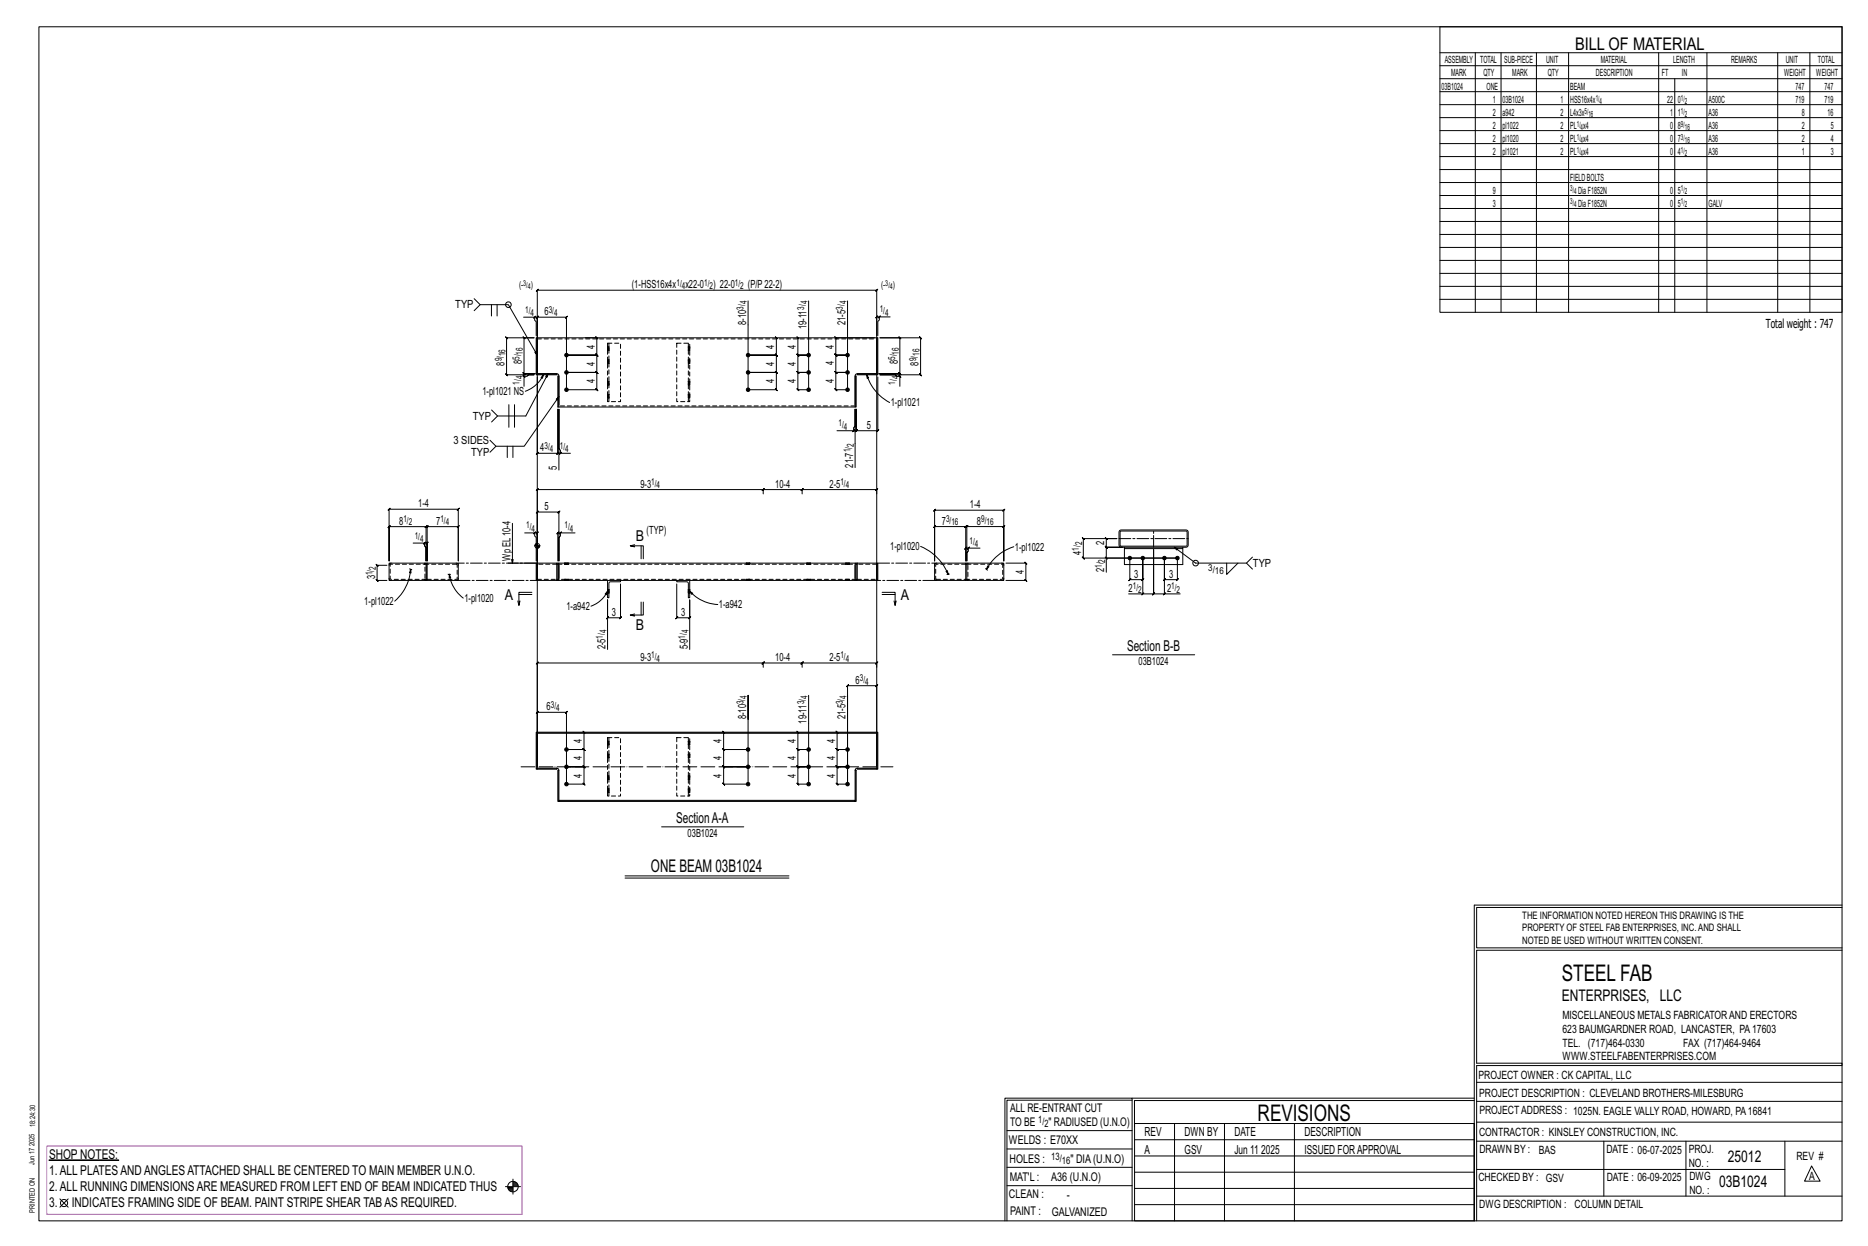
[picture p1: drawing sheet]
<svg xmlns="http://www.w3.org/2000/svg" width="914mm" height="610mm" viewBox="0 0 914 610" stroke-linecap="round" stroke-linejoin="round" font-family="sans-serif">
<g fill="#000" stroke="#000" stroke-width=".49">
<path d="M24 568h34z"/>
<circle cx="277" cy="174" r=".9"/>
<circle cx="366" cy="174" r=".9"/>
<circle cx="396" cy="174" r=".9"/>
<circle cx="415" cy="174" r=".9"/>
<circle cx="277" cy="191" r=".9"/>
<circle cx="277" cy="182" r=".9"/>
<circle cx="366" cy="182" r=".9"/>
<circle cx="366" cy="191" r=".9"/>
<circle cx="396" cy="182" r=".9"/>
<circle cx="396" cy="191" r=".9"/>
<circle cx="415" cy="191" r=".9"/>
<circle cx="415" cy="182" r=".9"/>
<circle cx="553" cy="273" r=".9"/>
<circle cx="559" cy="273" r=".9"/>
<circle cx="570" cy="273" r=".9"/>
<circle cx="576" cy="273" r=".9"/>
<circle cx="277" cy="367" r=".9"/>
<circle cx="277" cy="375" r=".9"/>
<circle cx="366" cy="375" r=".9"/>
<circle cx="366" cy="367" r=".9"/>
<circle cx="396" cy="375" r=".9"/>
<circle cx="396" cy="367" r=".9"/>
<circle cx="415" cy="367" r=".9"/>
<circle cx="415" cy="375" r=".9"/>
<circle cx="277" cy="384" r=".9"/>
<circle cx="366" cy="384" r=".9"/>
<circle cx="396" cy="384" r=".9"/>
<circle cx="415" cy="384" r=".9"/>
</g>
<g fill="none" stroke="#000" stroke-width=".49">
<path d="M19 13h883v584h-883zM705 13h197v140h-197zM705 26h197M705 32h197M705 39h197M722 26v127M735 26v127M752 26v127M768 26v127M812 26v127M820 39v114M836 26v127"/>
<path d="M870 26v127M886 26v127M705 45h197M705 51h197M705 58h197M705 64h197M705 70h197M705 77h197M705 83h197M705 89h197M705 96h197M705 102h197"/>
<path d="M705 108h197M705 115h197M705 121h197M705 127h197M705 134h197M232 146l3 3h14l14 25M235 149l-3 3M241 149v6M243 149v6M256 155h6v2v7M262 155h1v1l1-1h-1v9M262 155l-1 1z"/>
<path d="M366 147v44h14h1l-1-1v1v-9l1 1-1-1h-14h14l1 1-1-1v-8h1l-1-1v1h-14h14h1l-1-1v1v-9l1 1-1-1M396 147v44h-5l-1-1 1 1v-9v1l-1-1h1h5h-5v1l-1-1h1v-8l-1-1 1 1h5h-5l-1-1 1 1v-9v1l-1-1h1M415 147v44h-6h1l-1-1v1v-9l1 1-1-1h6h-6l1 1-1-1v-8h1l-1-1v1h6h-6h1l-1-1v1v-9l1 1-1-1h19M430 155h1l-1 1zM430 155h-1h1l-1 1v-1v9M436 155h-6v2v7M705 140h197M705 146h197M262 165h1v18h-1zM263 166v17h10l1 15M263 165h167v18h-1v-18M287 165h5l1 1-1-1v9v-1l1 1h-1h-15h15v-1l1 1h-1v8l1 1-1-1h-15h15l1 1-1-1v9v-1l1 1h-1h-15v-36h1l-1 1v-1h-14h1l-1 1v-1v27"/>
<path d="M297 171h.1M297 170h.1M297 178h.1M297 176h.1M298 171h.1M298 170h.1M298 178h.1M298 176h.1M337 171h.1M337 170h.1M337 178h.1M337 176h.1"/>
<path d="M338 171h.1M338 170h.1M338 178h.1M338 176h.1M429 166v17h-9h-1v15M249 198v11M252 198v11M256 184l1 1zM257 184v-1l-1-1 1 1h5h-5l-1-1 1 1v-18v1l-1-1h1h4h-13h-1l1 1v-1v18h-1l1 1v-1h13h-2l-1 1h-1v5M263 183h10h-10zM263 184v38l1-1-1 1h10l1-1-1 1v-22v22l1-1-1 1h1M266 183v2h-1z"/>
<path d="M266 183a16 16 0 0 1-9 8M268 183l-11 21h-13l-3-3M274 199v-15h-1v15h146M274 194l-17 24h-14l-3-3M297 188h.1M297 187h.1M297 195h.1M297 193h.1M298 188h.1M298 187h.1M298 195h.1M298 193h.1"/>
<path d="M337 188h.1M337 187h.1M337 195h.1M337 193h.1M338 188h.1M338 187h.1M338 195h.1M338 193h.1M419 184v15zM420 183h9h-9zM424 183l1 2h-1zM424 183a23 23 0 0 0 11 14"/>
<path d="M430 184v27v-1l-1 1h1h-11l1-1-1 1v-11v11l1-1-1 1h-1M440 184l1 1zM440 184v-1h1l-1-1v1h-10h10h1l-1-1v1v-18l1 1-1-1h-9h20h-1l1 1v-1v18h-1l1 1v-1h-20h7l1 1h1v5M243 218l-3 3M244 204l-3 2M248 218v6M251 218v6M410 211h8v-2l1-1v-8v29M418 211h-1l1-1zM274 222l1-1-1 1zM279 222h-5v-2v-20v30M374 240h19h-1l1-1v3"/>
<path d="M374 239l-1 1zM393 240h-1l1-1zM393 240h36l1-1-1 3M251 256v20M374 242v-3l-1 1h1h-111l1-1-1 1v38M548 260l33-1 1 1v7l-1 1h-33v-1zM548 260h33v7h-32zM189 277h-4l-1-1 1 1v7l-1-1 1 1h4M200 278l1 1M201 279v1h-1zM201 279a23 23 0 0 1-8 15M201 279h1"/>
<path d="M202 266h6v1l1 1v6v-16v-1l-1 1h1h-19l1-1-1 1v16v-25v1l1-1h-1h34v1l1-1h-1v25v-16l1-1-1 1h-15l1-1-1 1v16v-8l1-1-1 1h-1M208 266v-1l-1 1zM209 276h.1M209 276v8v-8h-19v8h19M209 276h15v8h-15M249 276h14M257 261h5v1v1v11M262 267h2M262 261h1l1-1-1 1v13v-23l1-1-1 1h11h-1l1-1v1v23v-11v-1v-1h7M262 267h.1M262 266v1M262 260l-1 1z"/>
<path d="M262 276h1v8h-1zM263 266v1M263 276h10v8h-10zM263 266v8M263 267v1M264 267v1M273 276h.1M274 277v6M274 276h145M274 261l1-1-1 1zM274 261h-1l1-1-1 1v13M276 275v1"/>
<path d="M276 276h.1M278 275v1M278 276h.1M311 268l-2-1h6v6M311 267h-2M314 267v6M365 275v1M365 276h.1M367 275v1M367 276h.1M395 275v1M395 276h.1"/>
<path d="M397 275v1M397 276h.1M414 275v1M414 276h.1M416 275v1M416 276h.1M419 277v6M419 276h1M419 276v8M420 276h-1v8M420 276v8h-1M420 276h9v8h-9"/>
<path d="M429 276h1v8h-1zM451 267a25 25 0 0 1 13 14M457 276h16v8h-16zM463 280l1-1v2zM473 276h.1M473 276h18v8h-18zM474 268h1l-1 1zM474 268h-1l-1 1 1-1v6v-16v-1l-1 1h1h-16l1-1-1 1v16v-24l1-1-1 1h34l1-1-1 1v24v-16l1-1-1 1h-18l1-1-1 1v16v-4h1v-2h6M483 278v1M483 279h.1M483 277h1l-1 2zM492 276h10v-1l1 1h-1v8v-1l1 1h-1h-10"/>
<path d="M496 267a23 23 0 0 0-13 12M541 273l1 1zM542 280v-7h34v11l1-1-1 1h-6v-1l-1 1h1v-11v18h8M542 273v-5l-1-1 1 1h7h-7l-1-1 1 1v-4l-1-1 1 1h5h-17v-1l1 1h-1v9l1 1-1-1h46M550 268h29M550 268v8h29v-8M553 273v11l1-1-1 1h6l1-1-1 1v-11v18h-7M575 268l10 8h25l3-3M600 276v5l6-5M610 276l3 2M209 283h.1M219 281h1"/>
<path d="M220 281l1 2h-1zM220 281a18 18 0 0 0 7 12M220 281h1M253 294l1 2M254 291h6M260 290h-6v6l1-2M273 284h1v-8h-1v8M273 283h.1M274 284h145M276 283h.1M276 284h.1M278 283h.1"/>
<path d="M278 284h.1M297 290h.1M297 288h.1M297 289v2h-1zM297 284v8h1v-7h6v-1M297 289a14 14 0 0 1-8 8M298 290h.1M298 288h.1M304 286v16l-1 1 1-1h-7h1l-1 1v-1v-8v24M314 295v6M315 295v6h-6h2M331 284v1h6v7h1v-8"/>
<path d="M331 286v16v1l1-1h-1h7l-1 1 1-1v-8v24M337 290h.1M337 288h.1M338 289l1 1v1zM338 289a20 20 0 0 0 13 7M338 290h.1M338 288h.1M365 283h.1M365 284h.1M367 283h.1M367 284h.1M395 283h.1"/>
<path d="M395 284h.1M397 283h.1M397 284h.1M414 283h.1M414 284h.1M416 283h.1M416 284h.1M419 283h1M432 290h6v6l1-2M432 291h6M438 294v2M464 281h.1"/>
<path d="M465 281h-1M473 284h.1M473 283h.1M559 291h6h-1l1-1v1v-22v22h-1l1-1v1h5M560 290l-1 1zM570 290l-1 1zM311 300l-2 1M373 325l1-1zM374 326v-2l-1 1 1-1h-111h1l-1 1v-1v51M374 324h19l-1 1 1-1v2M392 325l1-1zM393 324h36v1l1-1-1 2"/>
<path d="M545 320h40M262 358h1v18h-1zM263 358h166v1h-166zM286 358h-1l1 1v-1v9l-1-1 1 1h-9h9l-1-1 1 1v8h-1l1 1v-1h-9h9h-1l1 1v-1v9l-1-1 1 1h-9v-36h1l-1 1v-1h-14h1l-1 1v-1v27v-233l1-1-1 1h166l1-1-1 1v233v-40h1l-1 1v-1h-14l-1 1 1-1v49M366 352v-12v44h-12h1l-1-1v1v-9l1 1-1-1h12h-12l1 1-1-1v-8h1l-1-1v1h12h-12h1l-1-1v1v-9l1 1-1-1M396 340v44h-5l-1-1 1 1v-9v1l-1-1h1h5h-5v1l-1-1h1v-8l-1-1 1 1h5h-5l-1-1 1 1v-9v1l-1-1h1M410 358h-1l1 1v-1v9l-1-1 1 1h5h-5l-1-1 1 1v8h-1l1 1v-1h5h-5h-1l1 1v-1v9l-1-1 1 1h5M415 340v44M429 358h1v18h-1zM273 376h-10h10l1 1M273 377h1v15h-1zM297 364h.1"/>
<path d="M297 363h.1M297 371h.1M297 369h.1M297 380h.1M298 364h.1M298 363h.1M298 371h.1M298 369h.1M298 380h.1M337 364h.1M337 363h.1M337 371h.1"/>
<path d="M337 369h.1M337 380h.1M338 364h.1M338 363h.1M338 371h.1M338 369h.1M338 380h.1M420 376h9h-9zM420 376l-1 1v15v-15M274 392h145h-145zM297 381h.1M297 388h.1"/>
<path d="M297 386h.1M298 381h.1M298 388h.1M298 386h.1M337 381h.1M337 388h.1M337 386h.1M338 381h.1M338 388h.1M338 386h.1M324 405h40M306 429h80"/>
<path d="M306 430h80M722 443v154M722 443h180M902 444h-179v20h179M902 465h-179v55h179v1h-179v76M554 538h-61v59M554 537h168M722 538h-167v13M723 539h179M723 530h179M493 553h61M555 550h167v47h-167z"/>
<path d="M555 558h167M575 550v47M599 550v47M634 550v47M723 549h179M723 558h179M785 558v27M825 558v27M874 558v27M251 577v7M251 579h2M251 580h3"/>
<path d="M251 578h2M493 571h61M493 562h61M555 573h167M555 566h167M723 572h151M887 570l4 8h-8zM29 587l4 4M33 587l-4 4M247 581h8M249 581h2M249 582h2"/>
<path d="M250 583h1M492 597v-60h62v60M493 580h61M555 589h167M555 581h167M723 585h179"/>
<circle cx="249" cy="149" r="1.4"/>
<circle cx="263" cy="267" r="1.2"/>
<circle cx="585" cy="276" r="1.4"/>
<circle cx="31" cy="589" r="1.8"/>
<circle cx="251" cy="581" r="2.6"/>
</g>
<path d="M23 561h233v33h-233z" fill="none" stroke="#f0f" stroke-width=".5"/>
<g fill="none" stroke="#000" stroke-width=".49" stroke-dasharray="2 1.4">
<path d="M263 166h166M297 170l1 1zM297 170h1M297 170h.1M297 171h.1M297 171h1M297 177h1zM297 177h1M297 176h1M297 176h.1M297 178h.1M297 178h1"/>
<path d="M297 177l1 1M297 168h7v28h-7zM298 170h-1M298 176h-1M298 170h.1M298 171h.1M298 176h.1M298 177h.1M331 168h7v28h-7zM337 171h1zM337 171h.1M337 171v-1"/>
<path d="M337 177h1zM337 178h.1M337 177h.1M337 168v28M337 171h1M337 178h1M338 170h-1M338 176h-1M338 171h-1M338 171h.1M338 170h.1M338 171l-1-1"/>
<path d="M338 177h-1M338 178h-1M338 178h.1M338 176h.1M338 177l-1-1M297 187h1zM297 187h1M297 187h.1M297 188h.1M297 188h1M297 187l1 1M297 194h1z"/>
<path d="M297 194h1M297 193h1M297 193h.1M297 195h.1M297 194l1 1M297 195h1M298 196v-28M298 187h-1M298 193h-1M298 187h.1M298 187v1M298 193h.1"/>
<path d="M298 194h.1M337 187l1 1zM337 188h.1M337 187h.1M337 194h1zM337 195h.1M337 194h.1M337 188h1M337 195h1M338 187h-1M338 193h-1M338 188h-1"/>
<path d="M338 188h.1M338 187h.1M338 194h-1M338 195h.1M338 193h.1M338 194l-1-1M419 199h-145M191 276h17v8v-1h-17zM192 276l-2 1M209 276h-1M223 276l1 1M223 276h-14"/>
<path d="M273 276h-10M273 276h146M276 276h.1M276 275h.1M277 275l-1 1M277 275l1 1zM277 275v1M277 276h.1M278 275v1M278 275h.1M278 276h.1M365 276h.1"/>
<path d="M365 275h.1M366 275l-1 1M366 275l1 1zM366 275v1M366 276h.1M367 275v1M367 275h.1M367 276h.1M395 276h.1M395 275h.1M395 275v1M396 275v1z"/>
<path d="M396 275l-1 1M396 276h-1M396 275v1M397 275h.1M397 276h.1M414 276h.1M414 275h.1M414 275v1M415 275l-1 1M415 275v1zM415 276h.1M415 275v1"/>
<path d="M416 275h.1M416 276h.1M429 276h-9M457 277l2-1M473 276h-15v7M474 276h17v7h-17v1zM474 276h-1M491 277l-1-1M190 283l2 1M208 283h1M209 283h14v-7M224 283l-1 1"/>
<path d="M263 283h10M276 283h.1M276 283v1M276 284h.1M277 284v-1M277 283v1zM277 284l1-1M277 283h1M278 284v-1M278 284h.1M297 289h1zM297 289h1"/>
<path d="M297 288h.1M297 290h.1M297 290h1M297 289l1 1M298 288h-1M298 288h.1M298 289v1M337 289l1 1zM337 290h.1M337 289h.1M337 290h1M338 288h-1"/>
<path d="M338 290h-1M338 290h.1M338 288h.1M338 289l-1-1M338 289h-1M365 283h.1M365 283v1M365 284h.1M366 284v-1M366 283v1zM366 284l1-1M366 283h1"/>
<path d="M367 284v-1M367 284h.1M395 283h.1M395 283v1M395 284h.1M395 284v-1M395 283l1 1zM396 284v-1M396 283h.1M396 284l1-1M397 284v-1M397 284h.1"/>
<path d="M414 283h.1M414 283v1M414 284h.1M414 284v-1M415 283v1zM415 284v-1M415 283h.1M415 284l1-1M416 284v-1M416 284h.1M419 283h-146M420 283h9"/>
<path d="M458 283h15M459 284l-2-1M473 283h1M490 284l1-1M297 363l1 1zM297 363h1M297 363h.1M297 364h.1M297 364h1M297 370h1zM297 370h1M297 369h1"/>
<path d="M297 369h.1M297 371h.1M297 370l1 1M297 380h1M297 380h.1M297 361h7v28h-7zM297 371h1M298 363h-1M298 369h-1M298 380h-1M298 363h.1M298 364h.1"/>
<path d="M298 369h.1M298 370h.1M298 380h.1M331 361h7v28h-7zM337 364h1zM337 364h.1M337 364v-1M337 370h1zM337 371h.1M337 370h.1M337 361v28M337 364h1"/>
<path d="M337 371h1M338 363h-1M338 369h-1M338 380h-1M338 364h-1M338 364h.1M338 363h.1M338 364l-1-1M338 370h-1M338 371h.1M338 369h.1M338 370l-1-1"/>
<path d="M338 380h.1M297 380h1zM297 381h.1M297 381h1M297 380l1 1M297 386l1 1zM297 386h1M297 386h.1M297 388h.1M297 387l1 1M297 387h1M297 388h1"/>
<path d="M298 389v-28M298 386h-1M298 380v1M298 386h.1M298 387h.1M337 380l1 1zM337 381h.1M337 380h.1M337 387h1zM337 388h.1M337 387v-1M337 381h1"/>
<path d="M337 388h1M338 386h-1M338 381h-1M338 381h.1M338 387h-1M338 388h.1M338 386h.1M338 387l-1-1"/>
</g>
<path d="M255 375h182" fill="none" stroke="#000" stroke-width=".49" stroke-dasharray="6.8 1 0 1"/>
<path d="M262 276h-38M430 276h27M548 264h34M565 268v-9M224 284h38M457 284h-27" fill="none" stroke="#000" stroke-width=".49" stroke-dasharray="5.8 1 1 1"/>
<g font-size="11.2">
<text x="764" y="480">STEEL FAB</text>
<text x="616" y="548">REVISIONS</text>
</g>
<g font-size="8.6">
<text x="771" y="24">BILL OF MATERIAL</text>
<text x="319" y="427">ONE BEAM 03B1024</text>
</g>
<g font-size="7.9">
<text x="765" y="490">ENTERPRISES, LLC</text>
<text x="846" y="569">25012</text>
<text x="842" y="581">03B1024</text>
</g>
<g font-size="7.3">
<text x="311" y="265">B</text>
<text x="247" y="294">A</text>
<text x="441" y="294">A</text>
<text x="311" y="308">B</text>
<text x="552" y="319">Section B-B</text>
<text x="331" y="403">SectionA-A</text>
</g>
<g font-size="6.6">
<text x="24" y="567">SHOP NOTES:</text>
<text x="24" y="575">1.ALL PLATESANDANGLESATTACHED SHALL BE CENTERED TO MAIN MEMBER U.N.O.</text>
<text x="24" y="583">2.ALL RUNNING DIMENSIONSARE MEASURED FROM LEFT END OF BEAM INDICATED THUS</text>
<text x="24" y="591">3.</text>
<text x="35" y="591">INDICATES FRAMING SIDE OF BEAM. PAINT STRIPE SHEAR TABAS REQUIRED.</text>
</g>
<g font-size="6.1">
<text x="864" y="161">Total weight : 747</text>
<text x="560" y="556">REV</text>
<text x="580" y="556">DWN BY</text>
<text x="604" y="556">DATE</text>
<text x="639" y="556">DESCRIPTION</text>
<text x="560" y="564">A</text>
<text x="580" y="564">GSV</text>
<text x="604" y="564">Jun 11</text>
<text x="617" y="564">2025</text>
<text x="639" y="564">ISSUED FORAPPROVAL</text>
</g>
<g font-size="5.9">
<text x="494" y="560">WELDS : E70XX</text>
<text x="494" y="569">HOLES :</text>
<text x="524" y="569">&quot; DIA(U.N.O)</text>
<text x="494" y="578">MAT'L :</text>
<text x="515" y="578">A36 (U.N.O)</text>
<text x="494" y="586">CLEAN :</text>
<text x="522" y="586">-</text>
<text x="495" y="595">PAINT :</text>
<text x="515" y="595">GALVANIZED</text>
</g>
<g font-size="5.8">
<text x="494" y="544">ALL RE-ENTRANT CUT</text>
<text x="494" y="551">TO BE</text>
<text x="513" y="551">&quot; RADIUSED (U.N.O)</text>
</g>
<g font-size="5.6">
<text x="765" y="499">MISCELLANEOUS METALS FABRICATORAND ERECTORS</text>
<text x="765" y="505">623 BAUMGARDNER ROAD, LANCASTER, PA17603</text>
<text x="765" y="512">TEL. (717)464-0330</text>
<text x="824" y="512">FAX (717)464-9464</text>
<text x="765" y="519">WWW.STEELFABENTERPRISES.COM</text>
<text x="724" y="528">PROJECT OWNER : CK CAPITAL, LLC</text>
<text x="724" y="537">PROJECT DESCRIPTION : CLEVELAND BROTHERS-MILESBURG</text>
<text x="724" y="545">PROJECTADDRESS : 1025N. EAGLE VALLY ROAD, HOWARD, PA16841</text>
<text x="724" y="556">CONTRACTOR : KINSLEY CONSTRUCTION, INC.</text>
<text x="724" y="564">DRAWN BY :</text>
<text x="753" y="564">BAS</text>
<text x="786" y="564">DATE : 06-07-2025</text>
<text x="827" y="564">PROJ.</text>
<text x="879" y="568">REV #</text>
<text x="827" y="571">NO. :</text>
<text x="724" y="578">CHECKED BY : GSV</text>
<text x="787" y="578">DATE : 06-09-2025</text>
<text x="827" y="578">DWG</text>
<text x="886" y="578">A</text>
<text x="827" y="584">NO. :</text>
<text x="724" y="591">DWG DESCRIPTION : COLUMN DETAIL</text>
</g>
<g font-size="5.5">
<text x="309" y="141">(1-HSS16x4x</text>
<text x="336" y="141">x22-0</text>
<text x="349" y="141">) 22-0</text>
<text x="366" y="141">(P/P22-2)</text>
<text x="223" y="151">TYP</text>
<text x="267" y="154">6</text>
<text x="365" y="159" transform="rotate(-90 365 159)">8-10</text>
<text x="395" y="161" transform="rotate(-90 395 161)">19-11</text>
<text x="414" y="159" transform="rotate(-90 414 159)">21-5</text>
<text x="291" y="171" transform="rotate(-90 291 171)">4</text>
<text x="379" y="171" transform="rotate(-90 379 171)">4</text>
<text x="390" y="171" transform="rotate(-90 390 171)">4</text>
<text x="408" y="171" transform="rotate(-90 408 171)">4</text>
<text x="247" y="179" transform="rotate(-90 247 179)">8</text>
<text x="256" y="178" transform="rotate(-90 256 178)">8</text>
<text x="291" y="179" transform="rotate(-90 291 179)">4</text>
<text x="379" y="179" transform="rotate(-90 379 179)">4</text>
<text x="390" y="179" transform="rotate(-90 390 179)">4</text>
<text x="408" y="179" transform="rotate(-90 408 179)">4</text>
<text x="439" y="178" transform="rotate(-90 439 178)">8</text>
<text x="450" y="179" transform="rotate(-90 450 179)">8</text>
<text x="291" y="187" transform="rotate(-90 291 187)">4</text>
<text x="379" y="187" transform="rotate(-90 379 187)">4</text>
<text x="390" y="187" transform="rotate(-90 390 187)">4</text>
<text x="408" y="187" transform="rotate(-90 408 187)">4</text>
<text x="236" y="193">1-pl1021 NS</text>
<text x="436" y="199">1-pl1021</text>
<text x="231" y="205">TYP</text>
<text x="424" y="210">5</text>
<text x="222" y="217">3 SIDES</text>
<text x="264" y="221">4</text>
<text x="231" y="223">TYP</text>
<text x="273" y="230" transform="rotate(-90 273 230)">5</text>
<text x="418" y="229" transform="rotate(-90 418 229)">21-7</text>
<text x="313" y="239">9-3</text>
<text x="379" y="239">10-4</text>
<text x="406" y="239">2-5</text>
<text x="205" y="248">1-4</text>
<text x="267" y="250">5</text>
<text x="475" y="249">1-4</text>
<text x="195" y="257">8</text>
<text x="214" y="257">7</text>
<text x="461" y="257">7</text>
<text x="478" y="257">8</text>
<text x="317" y="261">(TYP)</text>
<text x="436" y="269">1-pl1020</text>
<text x="497" y="269">1-pl1022</text>
<text x="541" y="267" transform="rotate(-90 541 267)">2</text>
<text x="250" y="274" transform="rotate(-90 250 274)">Wp EL10-4</text>
<text x="529" y="271" transform="rotate(-90 529 271)">4</text>
<text x="501" y="281" transform="rotate(-90 501 281)">4</text>
<text x="541" y="280" transform="rotate(-90 541 280)">2</text>
<text x="613" y="277">TYP</text>
<text x="184" y="283" transform="rotate(-90 184 283)">3</text>
<text x="555" y="283">3</text>
<text x="572" y="283">3</text>
<text x="552" y="290">2</text>
<text x="571" y="290">2</text>
<text x="178" y="296">1-pl1022</text>
<text x="227" y="295">1-pl1020</text>
<text x="277" y="298">1-a942</text>
<text x="352" y="298">1-a942</text>
<text x="300" y="301">3</text>
<text x="333" y="301">3</text>
<text x="296" y="318" transform="rotate(-90 296 318)">2-5</text>
<text x="337" y="318" transform="rotate(-90 337 318)">5-9</text>
<text x="313" y="323">9-3</text>
<text x="379" y="323">10-4</text>
<text x="406" y="323">2-5</text>
<text x="557" y="325">03B1024</text>
<text x="419" y="334">6</text>
<text x="268" y="348">6</text>
<text x="365" y="352" transform="rotate(-90 365 352)">8-10</text>
<text x="395" y="354" transform="rotate(-90 395 354)">19-11</text>
<text x="414" y="352" transform="rotate(-90 414 352)">21-5</text>
<text x="285" y="363" transform="rotate(-90 285 363)">4</text>
<text x="353" y="363" transform="rotate(-90 353 363)">4</text>
<text x="390" y="363" transform="rotate(-90 390 363)">4</text>
<text x="409" y="363" transform="rotate(-90 409 363)">4</text>
<text x="285" y="372" transform="rotate(-90 285 372)">4</text>
<text x="353" y="372" transform="rotate(-90 353 372)">4</text>
<text x="390" y="372" transform="rotate(-90 390 372)">4</text>
<text x="409" y="372" transform="rotate(-90 409 372)">4</text>
<text x="285" y="380" transform="rotate(-90 285 380)">4</text>
<text x="353" y="380" transform="rotate(-90 353 380)">4</text>
<text x="390" y="380" transform="rotate(-90 390 380)">4</text>
<text x="409" y="380" transform="rotate(-90 409 380)">4</text>
<text x="337" y="409">03B1024</text>
</g>
<g font-size="5">
<text x="745" y="450">THE INFORMATION NOTED HEREON THIS DRAWING IS THE</text>
<text x="745" y="456">PROPERTY OF STEEL FAB ENTERPRISES, INC.AND SHALL</text>
<text x="745" y="462">NOTED BE USED WITHOUT WRITTEN CONSENT.</text>
<text x="508" y="550">1/</text>
<text x="511" y="551">2</text>
<text x="515" y="568">13/</text>
<text x="520" y="570">16</text>
</g>
<g font-size="4.9">
<text x="707" y="31">ASSEMBLY</text>
<text x="725" y="31">TOTAL</text>
<text x="736" y="31">SUB-PIECE</text>
<text x="757" y="31">UNIT</text>
<text x="784" y="31">MATERIAL</text>
<text x="819" y="31">LENGTH</text>
<text x="847" y="31">REMARKS</text>
<text x="874" y="31">UNIT</text>
<text x="890" y="31">TOTAL</text>
<text x="710" y="37">MARK</text>
<text x="726" y="37">QTY</text>
<text x="740" y="37">MARK</text>
<text x="758" y="37">QTY</text>
<text x="781" y="37">DESCRIPTION</text>
<text x="814" y="37">FT</text>
<text x="823" y="37">IN</text>
<text x="873" y="37">WEIGHT</text>
<text x="889" y="37">WEIGHT</text>
<text x="706" y="44">03B1024</text>
<text x="728" y="44">ONE</text>
<text x="769" y="44">BEAM</text>
<text x="879" y="44">747</text>
<text x="893" y="44">747</text>
<text x="731" y="50">1</text>
<text x="736" y="50">03B1024</text>
<text x="764" y="50">1</text>
<text x="769" y="50">HSS16x4x</text>
<text x="816" y="50">22</text>
<text x="821" y="50">0</text>
<text x="836" y="50">A500C</text>
<text x="879" y="50">719</text>
<text x="893" y="50">719</text>
<text x="731" y="57">2</text>
<text x="736" y="57">a942</text>
<text x="764" y="57">2</text>
<text x="769" y="57">L4x3x</text>
<text x="818" y="57">1</text>
<text x="821" y="57">1</text>
<text x="836" y="57">A36</text>
<text x="882" y="57">8</text>
<text x="895" y="57">16</text>
<text x="731" y="63">2</text>
<text x="736" y="63">pl1022</text>
<text x="764" y="63">2</text>
<text x="769" y="63">PL x4</text>
<text x="818" y="63">0</text>
<text x="821" y="63">8</text>
<text x="836" y="63">A36</text>
<text x="882" y="63">2</text>
<text x="896" y="63">5</text>
<text x="731" y="69">2</text>
<text x="736" y="69">pl1020</text>
<text x="764" y="69">2</text>
<text x="769" y="69">PL x4</text>
<text x="818" y="69">0</text>
<text x="821" y="69">7</text>
<text x="836" y="69">A36</text>
<text x="882" y="69">2</text>
<text x="896" y="69">4</text>
<text x="731" y="76">2</text>
<text x="736" y="76">pl1021</text>
<text x="764" y="76">2</text>
<text x="769" y="76">PL x4</text>
<text x="818" y="76">0</text>
<text x="821" y="76">4</text>
<text x="836" y="76">A36</text>
<text x="882" y="76">1</text>
<text x="896" y="76">3</text>
<text x="769" y="88">FIELDBOLTS</text>
<text x="731" y="95">9</text>
<text x="772" y="95">DiaF1852N</text>
<text x="818" y="95">0</text>
<text x="821" y="95">5</text>
<text x="731" y="101">3</text>
<text x="772" y="101">DiaF1852N</text>
<text x="818" y="101">0</text>
<text x="821" y="101">5</text>
<text x="836" y="101">GALV</text>
</g>
<g font-size="4.7">
<text x="254" y="141">(-</text>
<text x="260" y="141">)</text>
<text x="331" y="140">1/</text>
<text x="334" y="141">4</text>
<text x="345" y="140">1/</text>
<text x="347" y="141">2</text>
<text x="360" y="140">1/</text>
<text x="362" y="141">2</text>
<text x="431" y="141">(-</text>
<text x="437" y="141">)</text>
<text x="366" y="149" transform="rotate(-90 366 149)">4</text>
<text x="395" y="149" transform="rotate(-90 395 149)">4</text>
<text x="414" y="149" transform="rotate(-90 414 149)">4</text>
<text x="257" y="153">1/</text>
<text x="260" y="155">4</text>
<text x="269" y="153">3/</text>
<text x="271" y="155">4</text>
<text x="364" y="152" transform="rotate(-90 364 152)">3/</text>
<text x="394" y="152" transform="rotate(-90 394 152)">3/</text>
<text x="413" y="152" transform="rotate(-90 413 152)">3/</text>
<text x="431" y="153">1/</text>
<text x="433" y="154">4</text>
<text x="256" y="173" transform="rotate(-90 256 173)">16</text>
<text x="440" y="173" transform="rotate(-90 440 173)">16</text>
<text x="246" y="177" transform="rotate(-90 246 177)">9/</text>
<text x="247" y="174" transform="rotate(-90 247 174)">16</text>
<text x="254" y="176" transform="rotate(-90 254 176)">5/</text>
<text x="438" y="176" transform="rotate(-90 438 176)">5/</text>
<text x="448" y="177" transform="rotate(-90 448 177)">9/</text>
<text x="450" y="174" transform="rotate(-90 450 174)">16</text>
<text x="256" y="186" transform="rotate(-90 256 186)">4</text>
<text x="440" y="186" transform="rotate(-90 440 186)">4</text>
<text x="254" y="188" transform="rotate(-90 254 188)">1/</text>
<text x="438" y="188" transform="rotate(-90 438 188)">1/</text>
<text x="410" y="208">1/</text>
<text x="413" y="210">4</text>
<text x="267" y="220">3/</text>
<text x="269" y="221">4</text>
<text x="274" y="220">1/</text>
<text x="277" y="221">4</text>
<text x="416" y="221" transform="rotate(-90 416 221)">1/</text>
<text x="418" y="219" transform="rotate(-90 418 219)">2</text>
<text x="319" y="237">1/</text>
<text x="321" y="239">4</text>
<text x="411" y="237">1/</text>
<text x="414" y="239">4</text>
<text x="197" y="255">1/</text>
<text x="200" y="257">2</text>
<text x="216" y="255">1/</text>
<text x="218" y="257">4</text>
<text x="463" y="255">3/</text>
<text x="466" y="257">16</text>
<text x="480" y="255">9/</text>
<text x="483" y="257">16</text>
<text x="203" y="263">1/</text>
<text x="258" y="258">1/</text>
<text x="260" y="260">4</text>
<text x="276" y="258">1/</text>
<text x="279" y="260">4</text>
<text x="206" y="265">4</text>
<text x="475" y="266">1/</text>
<text x="477" y="268">4</text>
<text x="528" y="269" transform="rotate(-90 528 269)">1/</text>
<text x="530" y="267" transform="rotate(-90 530 267)">2</text>
<text x="541" y="275" transform="rotate(-90 541 275)">2</text>
<text x="182" y="281" transform="rotate(-90 182 281)">1/</text>
<text x="184" y="279" transform="rotate(-90 184 279)">2</text>
<text x="539" y="278" transform="rotate(-90 539 278)">1/</text>
<text x="591" y="279">3/</text>
<text x="595" y="281">16</text>
<text x="555" y="288">1/</text>
<text x="557" y="290">2</text>
<text x="573" y="288">1/</text>
<text x="576" y="290">2</text>
<text x="297" y="310" transform="rotate(-90 297 310)">4</text>
<text x="337" y="310" transform="rotate(-90 337 310)">4</text>
<text x="295" y="312" transform="rotate(-90 295 312)">1/</text>
<text x="335" y="312" transform="rotate(-90 335 312)">1/</text>
<text x="319" y="322">1/</text>
<text x="321" y="324">4</text>
<text x="411" y="322">1/</text>
<text x="414" y="324">4</text>
<text x="421" y="333">3/</text>
<text x="423" y="335">4</text>
<text x="366" y="342" transform="rotate(-90 366 342)">4</text>
<text x="395" y="342" transform="rotate(-90 395 342)">4</text>
<text x="414" y="342" transform="rotate(-90 414 342)">4</text>
<text x="270" y="346">3/</text>
<text x="272" y="348">4</text>
<text x="364" y="345" transform="rotate(-90 364 345)">3/</text>
<text x="394" y="345" transform="rotate(-90 394 345)">3/</text>
<text x="413" y="345" transform="rotate(-90 413 345)">3/</text>
</g>
<g font-size="4.2">
<text x="781" y="49">1/</text>
<text x="783" y="51">4</text>
<text x="823" y="49">1/</text>
<text x="825" y="51">2</text>
<text x="776" y="56">5/</text>
<text x="778" y="57">16</text>
<text x="823" y="56">1/</text>
<text x="825" y="57">2</text>
<text x="772" y="62">1/</text>
<text x="774" y="63">4</text>
<text x="823" y="62">9/</text>
<text x="825" y="63">16</text>
<text x="772" y="68">1/</text>
<text x="774" y="70">4</text>
<text x="823" y="68">3/</text>
<text x="825" y="70">16</text>
<text x="772" y="75">1/</text>
<text x="774" y="76">4</text>
<text x="823" y="75">1/</text>
<text x="825" y="76">2</text>
<text x="769" y="94">3/</text>
<text x="770" y="95">4</text>
<text x="823" y="94">1/</text>
<text x="825" y="95">2</text>
<text x="769" y="100">3/</text>
<text x="770" y="101">4</text>
<text x="823" y="100">1/</text>
<text x="825" y="101">2</text>
</g>
<g font-size="4">
<text x="256" y="140">3/</text>
<text x="258" y="141">4</text>
<text x="433" y="140">3/</text>
<text x="436" y="141">4</text>
</g>
<g font-size="3.7">
<text x="17" y="551" transform="rotate(-90 17 551)">18:24:30</text>
<text x="17" y="561" transform="rotate(-90 17 561)">2025</text>
<text x="17" y="570" transform="rotate(-90 17 570)">Jun 17</text>
<text x="17" y="593" transform="rotate(-90 17 593)">PRINTED ON</text>
</g>
</svg>
